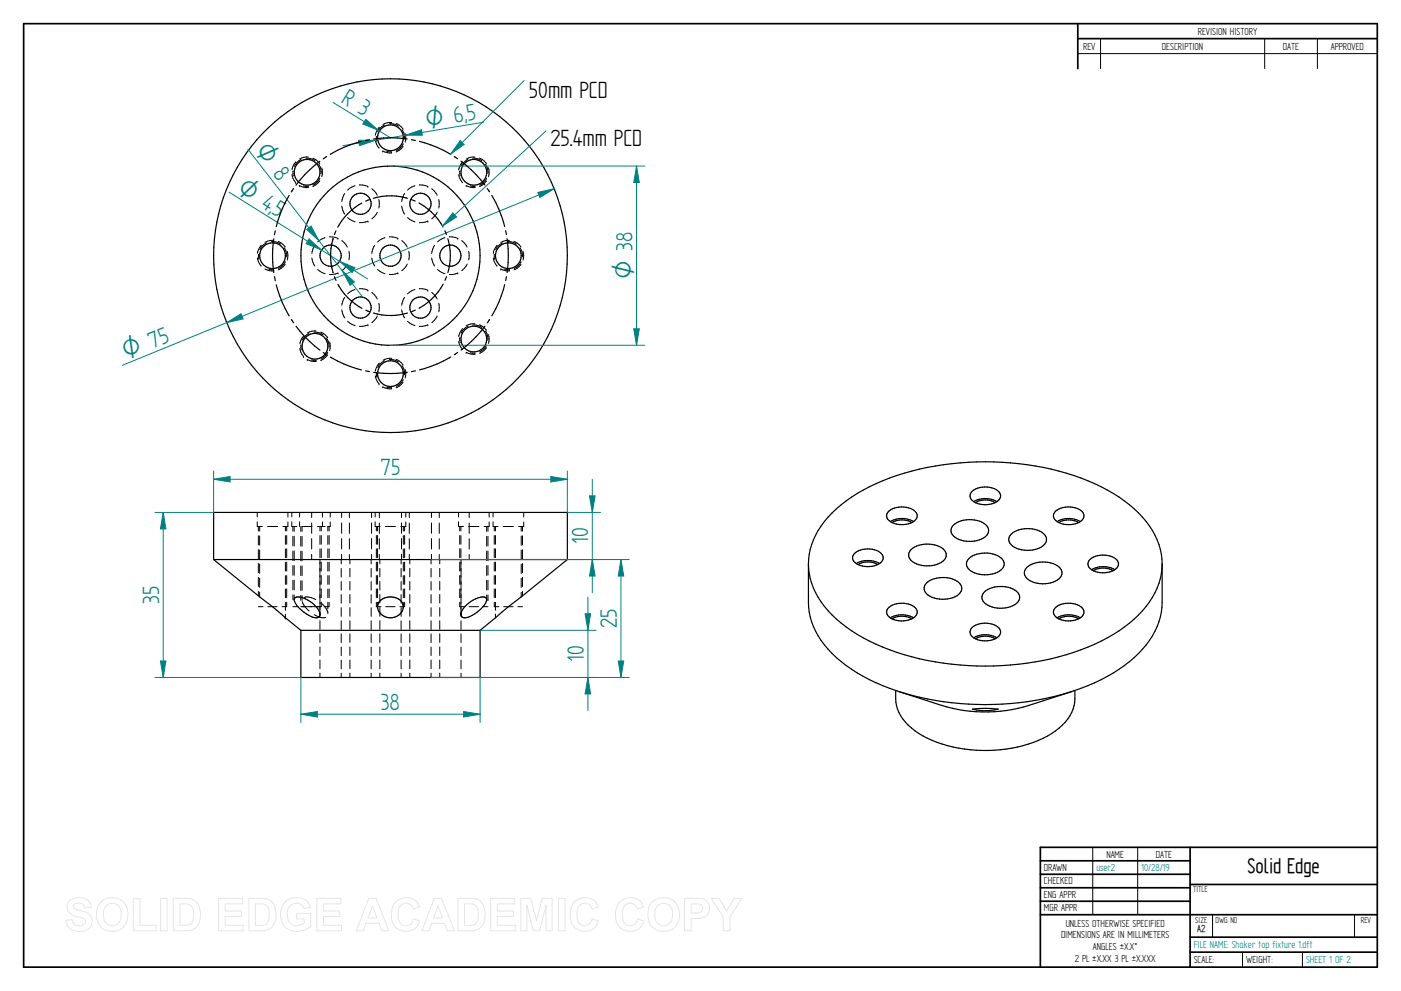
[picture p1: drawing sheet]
<svg xmlns="http://www.w3.org/2000/svg" width="594mm" height="420mm" viewBox="0 0 594 420" stroke-linecap="round" stroke-linejoin="round" font-family="sans-serif">
<g fill="none" stroke="#000" stroke-width=".72">
<path d="M10 10h574v400h-574zM457 10v19.1M457 16.4h127M504.6 359.2v50.8M584 359.2h-142.9v50.8M441.1 365h63.5M441.1 370.7h63.5M441.1 376.4h63.5M504.6 375h79.4M441.1 382.1h63.5M441.1 387.8h142.9M504.6 397.3h79.4"/>
<path d="M504.6 403.7h79.4"/>
</g>
<g fill="none" stroke="#000" stroke-width=".42">
<path d="M466.7 16.4v12.7M536.3 16.4v12.7M558.6 16.4v12.7M457 22.7h127M159.2 59.4l.4 1.6 1.2 1.8M159.6 57.9l.2 2M160.8 54l-1.2 1.8-.4 1.6M163.1 53l-1.9 1.3-1 1.5M165.1 52.5l2.6 .3 1.3 .7M166.1 51.9l-1.8 .1-1.9 .7M168 52.4l2.1 1.3 .8 1.1M170.5 55l.9 2.2 .1 1.7"/>
<path d="M171.8 56.6l.3 1.8-.3 1.9M123.8 74l.4 1.6 1.1 1.7M124.2 72.5l.2 2.1M125.4 77.4h.1M125.5 68.6l-1.3 1.9-.4 1.5M127 78.7h.1M127 78.7l1.9 .7 1.8 .1M127.7 67.6l-1.8 1.4-1.1 1.5M128.6 78.8l2.1 .2M129.7 67.1l2.6 .3 1.3 .8M130.7 79h.1M130.8 66.6l-1.9 .1-1.9 .7"/>
<path d="M132.7 67.1l1.2 .6 1.7 1.7M135.1 69.6l.7 1.3 .4 2.7M135.6 76.7l-1.7 1.7-1.3 .7M135.6 75.6l-1.3 1.8-1.5 1.1M136.4 71.2l.3 1.9-.3 1.8M150.5 78.8l-1.3 .5-1.8 1.3M152.4 78.4h1.3l2.3 .6M156 79h.1M162.3 64.1h.1M162.3 64.1l2 .7 1.8 .1M164 64.2l2 .2M166 64.4h.1"/>
<path d="M170.9 62.1l-.8 1-2.1 1.3M171 61l-1.3 1.8-1.6 1M175.9 78.8l-1.3 .5-1.8 1.3M177.8 78.4h1.3l2.3 .6M181.4 79h.1M194.5 74l.4 1.6 1.3 1.9M194.9 72.5l.2 2.1M196.1 68.7l-1.2 1.8-.4 1.6M197.7 78.7h.1M197.7 78.7l1.9 .7 1.8 .1M198.4 67.6l-1.9 1.4-1 1.5M199.4 78.8l2 .2"/>
<path d="M200.4 67.1l2.7 .3 1.2 .8M201.4 79h.1M201.4 66.6l-1.8 .1-1.9 .7M203.3 67l1.3 .7 1.6 1.6M205.9 69.6l.9 2.3 .1 1.7M206.3 76.7l-1.7 1.7-1.3 .7M206.3 75.6l-1.3 1.8-1.6 1.1M207.1 71.1l.3 2-.3 1.8M144.9 87.4l.5 1.9 .8 1.5M146.2 82l-1.3 3.5M147.4 92.2l3.2 1.9M156 93.8l-3.6 .6"/>
<path d="M156 93.8h.1M157.6 80l1.2 1.1 1.2 1.7M160 90l-2.3 2.8M160.6 84.6v3.6M170.3 87.4l.5 1.9 .8 1.5M171.6 82l-1.3 3.5M172.8 92.2l3.2 1.9M181.4 93.8l-3.6 .6M181.4 93.8h.1M183 80l1.2 1.1 1.2 1.7M185.4 90l-2.3 2.8M186 84.6v3.6"/>
<path d="M109.2 109.4l.4 1.6 1.2 1.8M109.6 107.9l.2 2M110.8 104l-1.2 1.9-.4 1.5M112.3 114l2 .8 1.8 .1M113 103l-1.8 1.3-1.1 1.5M114 114.2l2 .2M115.1 102.4l2.6 .4 1.3 .7M116 114.4h.1M116.1 101.9l-1.8 .1-2 .7M118 102.4l1.2 .6 1.7 1.7M120.5 105l.7 1.3 .3 2.6M120.9 112.1l-1.7 1.6-1.2 .7"/>
<path d="M121 111l-1.3 1.8-1.6 1M121.8 106.5l.3 1.9-.3 1.9M132.2 109.4l.5 1.9 .8 1.5M133.5 104.1l-.8 1.4-.5 2M134.7 114.3l1.8 1.2 1.4 .5M137.8 100.8l-3.1 1.8M139.7 100.4l3.6 .6M143.3 101h.1M143.3 115.8l-2.3 .6h-1.3M143.3 115.7h.1M144.9 102l1.2 1.1 1.2 1.7M147.3 112l-1.2 1.7-1.1 1.1"/>
<path d="M147.9 106.6v3.6M157.6 109.4l.5 1.9 .8 1.5M158.9 104.1l-.8 1.4-.5 2M160.1 114.3l1.8 1.2 1.4 .5M163.2 100.8l-3.1 1.8M165.1 100.4l3.6 .6M168.7 101h.1M168.7 115.8l-2.3 .6h-1.3M168.7 115.7h.1M170.3 102l1.2 1.1 1.2 1.7M172.7 112l-1.2 1.7-1.1 1.1M173.3 106.6v3.6"/>
<path d="M183 109.4l.5 1.9 .8 1.5M184.3 104.1l-.8 1.4-.5 2M185.5 114.3l1.8 1.2 1.4 .5M188.6 100.8l-3.1 1.8M190.5 100.4l3.6 .6M194.1 101h.1M194.1 115.8l-2.3 .6h-1.3M194.1 115.7h.1M195.7 102l1.2 1.1 1.2 1.7M198.1 112l-1.2 1.7-1.1 1.1M198.7 106.6v3.6M209.2 109.4l.4 1.6 1.2 1.8"/>
<path d="M209.6 107.9l.2 2M210.8 104l-1.2 1.9-.4 1.5M212.3 114h.1M212.3 114l2 .8 1.8 .1M213.1 103l-1.9 1.3-1 1.5M214 114.2l2 .2M215.1 102.4l2.6 .4 1.3 .7M216 114.4h.1M216 101.9l-1.7 .1-2 .8M217.9 102.4l1.4 .6 1.6 1.7M220.5 105l.9 2.2 .1 1.7M220.9 112.1l-1.6 1.6-1.3 .7"/>
<path d="M221 111l-1.3 1.8-1.6 1M221.8 106.5l.3 1.9-.3 1.9M144.9 131.4l.5 1.9 .8 1.5M146.2 126.1l-1.3 3.4M147.4 136.2l3.2 1.8M150.5 122.8l-1.3 .5-1.8 1.3M152.4 122.4h1.3l2.3 .6M156 123h.1M156 137.8l-3.6 .6M156 137.8h.1M157.6 124l1.2 1.1 1.2 1.7M160 134l-2.3 2.8"/>
<path d="M160.6 128.6v3.6M170.3 131.4l.5 1.9 .8 1.5M171.6 126.1l-1.3 3.4M172.8 136.2l3.2 1.8M175.9 122.8l-1.3 .5-1.8 1.3M177.8 122.4h1.3l2.3 .6M181.4 123h.1M181.4 137.8l-3.6 .6M181.4 137.8h.1M183 124l1.2 1.1 1.2 1.7M185.4 134l-2.3 2.8M186 128.6v3.6"/>
<path d="M196.1 139.4l-1.2 1.8-.4 1.6M198.4 138.3l-1.9 1.4-1 1.5M200.4 137.8l2.7 .3 1.2 .8M201.4 137.3l-1.8 .1-1.9 .7M203.3 137.7l1.3 .7 1.6 1.7M127.1 147.7l.5 1.7 1.1 1.7M127.6 146.3l.2 2.1M128.7 151.2h.1M128.8 142.4l-1.2 1.9-.4 1.5M130.3 152.4h.1M130.3 152.4l1.9 .8 1.8 .1M131 141.4l-1.8 1.3-1.1 1.5"/>
<path d="M132 152.6l2 .2M133.1 140.8l2.6 .4 1.3 .7M134 152.8h.1M134.1 140.3l-1.9 .1-1.8 .7M136 140.8l1.2 .6 1.7 1.8M138.5 143.4l.9 2.2 .1 1.7M138.9 150.5l-.9 1-2 1.3M139 149.4l-1.3 1.8-1.6 1M139.8 145l.2 1.8-.2 1.9M159.2 159.3l.4 1.7 1.1 1.7M159.6 157.9l.2 2M160.9 154l-1.3 1.9-.4 1.5"/>
<path d="M163.1 153l-1.9 1.3-1 1.5M165.1 152.4l2.6 .4 1.3 .7M166.1 151.9l-1.8 .1-1.9 .7M168 152.4l2.1 1.3 .8 1.1M170.5 155l.9 2.2 .1 1.7M171.8 156.6l.3 1.8-.3 1.9M194.5 144.8l.4 1.5 1.3 1.9M194.9 143.3h.1M194.9 143.3l.2 2M197.7 149.4h.1M197.7 149.4l1.9 .7 1.8 .1M199.4 149.6l2 .1"/>
<path d="M201.4 149.7h.1M205.9 140.4l.6 1.2 .4 2.7M206.3 147.4l-.9 1.1-2.1 1.3M206.3 146.3l-1.3 1.8-1.6 1.1M207.1 141.9l.3 1.9-.3 1.8M160.7 162.8h.1M162.3 164h.1M162.3 164l2 .8h1.8M164 164.2l2 .2M166 164.4h.1M170.9 162.1l-.8 1-2.1 1.3M171 161l-1.3 1.8-1.6 1"/>
<path d="M109.1 217.3v1.9M122.1 217.3v1.9M123.7 217.3v1.9M127 217.3v1.9M132.2 217.3v2.1M136.7 217.3v1.9M140 217.3v1.9M144.9 217.3v2.1M148.2 217.3v2.2M157.6 217.3v2.1M159.1 217.3v1.9M160.9 217.3v2.2"/>
<path d="M170.3 217.3v2.1M172.1 217.3v1.9M173.6 217.3v2.2M183 217.3v2.1M186.3 217.3v2.2M194.4 217.3v1.9M199 217.3v2.2M207.4 217.3v1.9M209.1 217.3v1.9M222.1 217.3v1.9M109.1 221.2v2h2.1M109.6 223.2v2"/>
<path d="M109.6 227.2v3.9M109.6 233v3.9M109.6 238.9v3.9M110.1 223.2v2M110.1 227.2v3.9M110.1 233.2v3.9M110.1 239.1v4M113.4 223.2h4.3M121 223.2v1.9M121 227.1v3.7M121 232.7v3.8M121 238.4v3.7"/>
<path d="M121.6 223.2v1.9M121.6 227v3.8M121.6 232.7v3.7M121.6 238.3v3.8M122.1 221.3v1.9h-2.1M123.7 221.2v2h2.2M124.2 223.2v2.1M124.2 227.4v4.1M124.2 233.6v4.1M124.2 239.8v4.1M124.7 223.2v2.1M124.7 227.4v4.1"/>
<path d="M124.7 233.6v4.1M124.7 239.8v4.1M127 221.2v2M127.5 223.2v2.1M127.5 227.4v4.2M127.5 233.7v4.1M127.5 239.9v4.2M128.1 227.4v4.2M128.1 233.7v4.1M128.1 239.9v4.2M132.2 221.7v4.4M132.2 228.3v4.4"/>
<path d="M132.2 235v2.2M132.3 223.2h-4.2v2.1M134.5 223.2h3.3M135.7 223.2v1.9M135.7 227.1v3.7M135.7 232.7v3.8M135.7 237.2v24.1M136.2 223.2v1.9M136.2 227v3.8M136.2 232.7v3.7M136.2 238.3v3.8M136.7 221.3v1.9"/>
<path d="M139 227.1v3.7M139 232.7v3.8M139 238.4v3.7M139.6 223.2v1.9M139.6 227v3.8M139.6 232.7v3.7M139.6 238.3v3.8M140 221.3v1.9h-1v1.9M144.7 237.2v1.9M144.9 221.7v4.4M144.9 228.3v4.4M144.9 235v2.2"/>
<path d="M148.2 221.7v4.4M148.2 228.4v4.4M148.2 235.1v2.1M148.4 237.2v1.9M157.4 237.2v1.9M157.6 221.7v4.4M157.6 228.3v4.4M157.6 235v2.2M159.1 221.2v2h2.1M159.6 223.2v1.9M159.6 227v3.8M159.6 232.7v3.7"/>
<path d="M159.6 238.3v3.8M160.1 223.2v1.9M160.1 227v3.8M160.1 232.7v3.7M160.1 238.3v3.8M160.9 221.7v4.4M160.9 228.4v4.4M160.9 235.1v2.1M161.1 237.2v1.9M163.4 223.2h4.3M170.1 237.2v1.9M170.3 221.7v4.4"/>
<path d="M170.3 228.3v4.4M170.3 235v2.2M171 223.2v1.9M171 227.1v3.7M171 232.7v3.8M171 238.4v3.7M171.6 223.2v1.9M171.6 227v3.8M171.6 232.7v3.7M171.6 238.3v3.8M172.1 221.3v1.9h-2.2M173.6 221.7v4.4"/>
<path d="M173.6 228.4v4.4M173.6 235.1v2.1M173.8 237.2v1.9M182.8 237.2v1.9M183 221.7v4.4M183 228.3v4.4M183 235v2.2M186.3 221.7v4.4M186.3 228.4v4.4M186.3 235.1v2.1M186.5 237.2v1.9M194.4 221.2v2h2.1"/>
<path d="M194.9 223.2v1.9M194.9 227v3.8M194.9 232.7v3.7M194.9 238.3v3.8M195.4 223.2v1.9M195.4 227v3.8M195.4 232.7v3.7M195.5 237.2v24.1M198.7 223.2h4.4M199 221.7v4.4M199 228.4v4.4M199 235.1v2.1"/>
<path d="M206.4 223.2v2.1M206.4 227.4v4.1M206.4 233.6v4.1M206.4 239.8v4.1M206.9 223.2v2.1M206.9 227.4v4.1M206.9 233.6v4.1M206.9 239.8v4.1M207.4 221.3v1.9h-2.1M209.1 221.2v2h2.1M209.6 223.2v1.9M209.6 227v3.8"/>
<path d="M209.6 232.7v3.7M209.6 238.3v3.8M210.1 223.2v1.9M210.1 227v3.8M210.1 232.7v3.7M210.1 238.3v3.8M213.4 223.2h4.3M221 223.2v2M221 227.2v4M221 233.2v4M221 239.2v3.9M221.6 223.2v2"/>
<path d="M221.6 227.2v3.9M221.6 233v3.9M221.6 238.9v3.9M222.1 221.3v1.9h-2.2M109.6 257.2h1.9M109.6 244.8v3.9M109.6 250.7v1.9M110.1 245.1v3.9M110.1 251.1v2M113.6 257.2h3.9M121 244.1v3.7M121 249.7v3.7"/>
<path d="M121 255.4v3.4M121.6 255.4v1.8h-2M121.6 244v3.7M121.6 249.7v3.7M124.2 257.2h2M124.2 246v4.1M124.2 252.2v2.1M124.7 246v4.1M124.7 252.2v2.1M127.5 246.2v4.1M127.5 252.5v2.1M128.1 246.2v4.1"/>
<path d="M128.1 252.5v2.1M128.2 255.1l1.1 2.1 1.8 1.8M129.2 253.2h.1M129.2 253.2h1.9l2.8 1M136 255.6l1.7 1.6 1.2 2.3M136.2 255.4v1.8h-8.7M136.2 244v3.7M136.2 249.7v3.7M139 244.1v3.7M139 249.7v3.7M139 255.4v2.8M139 259.2v1"/>
<path d="M139.6 244v3.7M139.6 249.7v3.7M139.6 255.4v1.8h-2.1M144.7 241v3.6M144.7 246.5v3.7M144.7 252.1v3.6M144.7 257.6v3.7M148.4 241v3.6M148.4 246.5v3.6M148.4 252.1v3.6M148.4 257.6v3.7M157.4 241v3.6"/>
<path d="M157.4 246.5v3.7M157.4 252.1v3.6M157.4 257.6v3.7M159.6 255.4v1.8h1.9M159.6 244v3.7M159.6 249.7v3.7M160.1 257.2h.1M160.1 244v3.7M160.1 249.7v3.7M160.1 255.4v1.8M161.1 241v3.6M161.1 246.5v3.6"/>
<path d="M161.1 252.1v3.6M161.1 257.6v3.7M163.6 257.2h3.9M170.1 241v3.6M170.1 246.5v3.7M170.1 252.1v3.6M170.1 257.6v3.7M171 257.2h.1M171 257.3h.1M171 244.1v3.7M171 249.7v3.7M171 255.4v1.8"/>
<path d="M171.6 255.4v1.8h-2M171.6 244v3.7M171.6 249.7v3.7M173.8 241v3.6M173.8 246.5v3.6M173.8 252.1v3.6M173.8 257.6v3.7M182.8 241v3.6M182.8 246.5v3.7M182.8 252.1v3.6M182.8 257.6v3.7M186.5 241v3.6"/>
<path d="M186.5 246.5v3.6M186.5 252.1v3.6M186.5 257.6v3.7M194.9 255.4v1.8h2M194.9 244v3.7M194.9 249.7v3.7M198.9 257.2h4M204.9 257.2h2M206.4 254.3h.1M206.4 246v4.1M206.4 252.3v2M206.9 254.3h.1"/>
<path d="M206.9 246v4.1M206.9 252.2v2.1M209.6 255.4v1.8h1.9M209.6 244v3.7M209.6 249.7v3.7M210.1 244v3.7M210.1 249.7v3.7M210.1 255.4v3.3M213.6 257.2h3.9M219.6 257.2h2M221 245.2v3.9M221 251.1v2"/>
<path d="M221.6 244.8v3.9M221.6 250.7v1.9M121 260.4v1.5M133.2 260.6l2.3 1.1 1.1 .2 1.4-.2M135.7 263.1v3.7M135.7 268.7v3.7M135.7 274.3v3.6M135.7 279.8v3.7M144.7 263.2v3.7M144.7 268.8v3.6M144.7 274.3v3.7M144.7 279.9v3.6"/>
<path d="M148.4 263.1v3.7M148.4 268.7v3.7M148.4 274.3v3.6M148.4 279.8v3.7M157.4 263.2v3.7M157.4 268.8v3.6M157.4 274.3v3.7M157.4 279.9v3.6M161.1 263.1v3.7M161.1 268.7v3.7M161.1 274.3v3.6M161.1 279.8v3.7"/>
<path d="M170.1 263.2v3.7M170.1 268.8v3.6M170.1 274.3v3.7M170.1 279.9v3.6M173.8 263.1v3.7M173.8 268.7v3.7M173.8 274.3v3.6M173.8 279.8v3.7M182.8 263.2v3.7M182.8 268.8v3.6M182.8 274.3v3.7M182.8 279.9v3.6"/>
<path d="M186.5 263.1v3.7M186.5 268.7v3.7M186.5 274.3v3.6M186.5 279.8v3.7M195.4 260.5h.1M195.5 260.3l-.1 .1M195.5 263.2v3.7M195.5 268.8v3.6M195.5 274.3v3.7M195.5 279.9v3.6M210.1 260.3v1.6M135.7 285.4v1.8"/>
<path d="M144.7 285.4v1.8M148.4 285.4v1.8M157.4 285.4v1.8M161.1 285.4v1.8M170.1 285.4v1.8M173.8 285.4v1.8M182.8 285.4v1.8M186.5 285.4v1.8M195.5 285.4v1.8M463.4 359.2v28.6M482.4 359.2v28.6M514.2 387.9v9.4"/>
<path d="M574.4 387.9v9.4M526.9 403.7v6.3M552.3 403.7v6.3"/>
</g>
<g fill="none" stroke="#000" stroke-width=".51">
<path d="M377 216.7a9 9 0 0 1 11.6 .8 3.1 3.1 0 0 1-2.4 4.3 8.5 8.5 0 0 1-10.1-2.2 2.44 2.44 0 0 1 .9-2.9zM411.8 208.7a8.8 8.8 0 0 1 12.2 .3 3.1 3.1 0 0 1-2.5 4.3 8.4 8.4 0 0 1-10-2.2l-.2-1.2zM412.9 212.7a9.8 9.8 0 0 1 9.8 0M413.6 213.1a8.2 8.2 0 0 1 8.4 0M447.7 216.7a9 9 0 0 1 11.6 .8 3.1 3.1 0 0 1-2.4 4.3 8.4 8.4 0 0 1-10-2.2 2.49 2.49 0 0 1 .8-2.9zM90.6 237.2v-19.9h150v19.9M90.6 237.2h150M90.6 237.2l37 30.1M240.6 237.2l-25 20-12 10.1M342.8 239.1a32.6 32.6 0 0 0 13.9 25.1 88.5 88.5 0 0 0 43.4 17 118.3 118.3 0 0 0 66.8-9.4 48.3 48.3 0 0 0 23.8-22.5 25.9 25.9 0 0 0 2.1-10.2M342.8 239.1a32.6 32.6 0 0 1 13.9-25.1 88.5 88.5 0 0 1 43.4-17 118.3 118.3 0 0 1 66.8 9.4 49.5 49.5 0 0 1 22.8 20.5 26.4 26.4 0 0 1 3.1 12.2M342.8 239.1v16.3a32 32 0 0 0 11.9 23.4 83.8 83.8 0 0 0 42 18.2 125.4 125.4 0 0 0 55.5-3.1"/>
<path d="M362.5 234.5a8.9 8.9 0 0 1 11.7 .8 3.1 3.1 0 0 1-2.5 4.3 8.6 8.6 0 0 1-10-2.2 2.43 2.43 0 0 1 .8-2.9zM363.1 238.9a10.1 10.1 0 0 1 9.8 0M363.8 239.4a8.4 8.4 0 0 1 8.4 0M377.5 221.1a9.8 9.8 0 0 1 9.9 0M378.3 221.6a8.2 8.2 0 0 1 8.3 0M386.3 233a11.3 11.3 0 0 1 14.2 .3 3.2 3.2 0 0 1-1.3 5.1 12 12 0 0 1-12.9-.8l-.5-.7a2.97 2.97 0 0 1 .5-3.9zM404.3 222.7a11.2 11.2 0 0 1 14.2 .3 3.5 3.5 0 0 1-2.2 5.5 11.7 11.7 0 0 1-12-1.3 3 3 0 0 1 0-4.5zM410.8 236.9a11.3 11.3 0 0 1 14.3 .3 3.2 3.2 0 0 1-1.4 5 11.8 11.8 0 0 1-12.9-.9 2.95 2.95 0 0 1 0-4.4zM428.8 226.5a11.3 11.3 0 0 1 14.2 .3 3.2 3.2 0 0 1-1.3 5 11.9 11.9 0 0 1-12.9-.8 2.95 2.95 0 0 1 0-4.5zM448.2 221.1a9.8 9.8 0 0 1 9.9 0M449 221.6a8.3 8.3 0 0 1 8.4 0M462.3 237.1a8.9 8.9 0 0 1 11.7 .8 3.1 3.1 0 0 1-2.5 4.3 8.4 8.4 0 0 1-10-2.2l-.2-1.2z"/>
<path d="M492.8 239.1v16.3a32 32 0 0 1-11.9 23.4 72.5 72.5 0 0 1-25.6 14.1l-18.9 6.1a63.1 63.1 0 0 1-37.2 0l-18.1-5.8M125.1 253.4a5.4 5.4 0 0 1 5.4 1 9 9 0 0 1 5.2 6.2l-.6 1.1a6.7 6.7 0 0 1-6.2-2.2 8.6 8.6 0 0 1-4.2-5.3zM160.9 255.1a6.3 6.3 0 0 1 10 1 5.3 5.3 0 0 1-2.7 5.3 5.3 5.3 0 0 1-5.9-.5 4.1 4.1 0 0 1-1.4-5.8zM197.1 257.2a10.9 10.9 0 0 1 8.4-4 1.45 1.45 0 0 1 .4 2.5 13.2 13.2 0 0 1-9.2 6.2 1.53 1.53 0 0 1-1-2.4zM376.5 258a9.2 9.2 0 0 1 11.7-.2 2.71 2.71 0 0 1-1.2 4.4 9.3 9.3 0 0 1-10.5-1.2 2.35 2.35 0 0 1 0-3zM392.9 247.2a11.3 11.3 0 0 1 14.2 .3 3.2 3.2 0 0 1-1.3 5.1 11.8 11.8 0 0 1-12.9-.9 2.99 2.99 0 0 1 0-4.5zM417.4 251a11.5 11.5 0 0 1 14.2 .3 3.5 3.5 0 0 1-2.1 5.5 11.3 11.3 0 0 1-12.6-1.9 2.97 2.97 0 0 1 .5-3.9zM435.3 240.6a11.5 11.5 0 0 1 14.3 .3 3.5 3.5 0 0 1-2.1 5.5 11.3 11.3 0 0 1-12.6-1.8 3 3 0 0 1 .4-4zM447.7 257.5a8.9 8.9 0 0 1 11.6 .8 3.1 3.1 0 0 1-2.4 4.3 8.4 8.4 0 0 1-10-2.2 2.43 2.43 0 0 1 .8-2.9zM462.9 241.6a9.8 9.8 0 0 1 9.8 0M463.6 242a8.2 8.2 0 0 1 8.4 0M127.6 267.3h76"/>
<path d="M127.6 267.3v19.9h76v-19.9M377.5 262a9.8 9.8 0 0 1 9.9 0M378.3 262.4a8.2 8.2 0 0 1 8.3 0M412.3 265.9a9 9 0 0 1 11.7 .9 3.1 3.1 0 0 1-2.5 4.3 8.4 8.4 0 0 1-10-2.2l-.2-1.2zM412.9 270.4a9.8 9.8 0 0 1 9.8 0M413.6 270.8a8.2 8.2 0 0 1 8.4 0M448.2 262a9.8 9.8 0 0 1 9.9 0M449 262.4a8.3 8.3 0 0 1 8.4 0M379.8 292.7a17.4 17.4 0 0 0 8.2 17.1 55.1 55.1 0 0 0 38.6 7.8 41.9 41.9 0 0 0 25.1-11.4 16.4 16.4 0 0 0 4.1-13.5M412.4 300.7a44.2 44.2 0 0 1 10.9 0l-5.5 .6z"/>
<circle cx="165.6" cy="58.4" r="5.5"/>
<circle cx="130.2" cy="73" r="5.5"/>
<circle cx="200.9" cy="73.1" r="5.5"/>
<circle cx="152.9" cy="86.4" r="4.5"/>
<circle cx="178.3" cy="86.4" r="4.5"/>
<circle cx="115.6" cy="108.4" r="5.5"/>
<circle cx="140.2" cy="108.4" r="4.5"/>
<circle cx="165.6" cy="108.4" r="75"/>
<circle cx="165.6" cy="108.4" r="4.5"/>
<circle cx="165.6" cy="108.4" r="38"/>
<circle cx="191" cy="108.4" r="4.5"/>
<circle cx="215.6" cy="108.4" r="5.4"/>
<circle cx="152.9" cy="130.4" r="4.5"/>
<circle cx="178.3" cy="130.4" r="4.5"/>
<circle cx="133.6" cy="146.8" r="5.5"/>
<circle cx="165.6" cy="158.4" r="5.5"/>
<circle cx="200.9" cy="143.8" r="5.5"/>
</g>
<circle cx="121" cy="261.9" r=".25" fill="#000"/>
<path d="M165.6 70.4h107.8M268.7 139.4h2.4l-1.2 7zM165.6 146.4h107.8" fill="none" stroke="#008080" stroke-width=".42"/>
<path d="M268.7 139.4h2.4l-1.2 7z" fill="#008080"/>
<path d="M269.9 70.4l1.2 7h-2.4z" fill="none" stroke="#008080" stroke-width=".42"/>
<path d="M269.9 70.4l1.2 7h-2.4z" fill="#008080"/>
<path d="M269.9 70.4v76M97.1 81.4l58.8 36.8M144 110.8l6.5 2.7-1.2 2z" fill="none" stroke="#008080" stroke-width=".42"/>
<path d="M144 110.8l6.5 2.7-1.2 2z" fill="#008080"/>
<path d="M131.1 101.3l5.2 4.7-6.5-2.7z" fill="none" stroke="#008080" stroke-width=".42"/>
<path d="M131.1 101.3l5.2 4.7-6.5-2.7z" fill="#008080"/>
<path d="M105.1 63.2l48.6 62.6M145.1 114.7l5.2 4.8-1.8 1.4z" fill="none" stroke="#008080" stroke-width=".42"/>
<path d="M145.1 114.7l5.2 4.8-1.8 1.4z" fill="#008080"/>
<path d="M130 97.3l1.9-1.5 3.3 6.3z" fill="none" stroke="#008080" stroke-width=".42"/>
<path d="M130 97.3l1.9-1.5 3.3 6.3z" fill="#008080"/>
<path d="M141.2 43.4l24.4 15M155.1 50.6l5.4 4.6-6.6-2.6z" fill="none" stroke="#008080" stroke-width=".42"/>
<path d="M155.1 50.6l5.4 4.6-6.6-2.6z" fill="#008080"/>
<path d="M152.1 59.5h7.1l-6.8 2.3zM205 51.8l-59.6 10" fill="none" stroke="#008080" stroke-width=".42"/>
<path d="M152.1 59.5h7.1l-6.8 2.3z" fill="#008080"/>
<path d="M172 57.3l6.7-2.3 .4 2.3z" fill="none" stroke="#008080" stroke-width=".42"/>
<path d="M172 57.3l6.7-2.3 .4 2.3z" fill="#008080"/>
<path d="M240.6 217.3h14.1M240.6 237.2h14.1M251.2 237.2l1.1 7h-2.3z" fill="none" stroke="#008080" stroke-width=".42"/>
<path d="M251.2 237.2l1.1 7h-2.3z" fill="#008080"/>
<path d="M250 210.2h2.3l-1.1 7.1z" fill="none" stroke="#008080" stroke-width=".42"/>
<path d="M250 210.2h2.3l-1.1 7.1z" fill="#008080"/>
<path d="M251.2 203.2v48M203.6 267.3h49.2M203.6 287.2h49.2M249.3 287.2l1.1 7h-2.3z" fill="none" stroke="#008080" stroke-width=".42"/>
<path d="M249.3 287.2l1.1 7h-2.3z" fill="#008080"/>
<path d="M248.1 260.2h2.3l-1.1 7.1z" fill="none" stroke="#008080" stroke-width=".42"/>
<path d="M248.1 260.2h2.3l-1.1 7.1z" fill="#008080"/>
<path d="M182.8 237.2h84M249.3 253.2v48M182.8 287.2h84M262.2 280.2h2.3l-1.2 7z" fill="none" stroke="#008080" stroke-width=".42"/>
<path d="M262.2 280.2h2.3l-1.2 7z" fill="#008080"/>
<path d="M263.3 237.2l1.2 7h-2.3z" fill="none" stroke="#008080" stroke-width=".42"/>
<path d="M263.3 237.2l1.2 7h-2.3z" fill="#008080"/>
<path d="M65.7 217.3h24.9M263.3 237.2v50M65.7 287.2h61.9M68 280.2h2.4l-1.2 7z" fill="none" stroke="#008080" stroke-width=".42"/>
<path d="M68 280.2h2.4l-1.2 7z" fill="#008080"/>
<path d="M69.2 217.3l1.2 6.9h-2.4z" fill="none" stroke="#008080" stroke-width=".42"/>
<path d="M69.2 217.3l1.2 6.9h-2.4z" fill="#008080"/>
<path d="M228.1 81.6l6.9-1.6-6.1 3.7zM235 80l-183.1 74.9M69.2 217.3v69.9" fill="none" stroke="#008080" stroke-width=".42"/>
<path d="M228.1 81.6l6.9-1.6-6.1 3.7z" fill="#008080"/>
<path d="M96.1 136.8l6.1-3.7 .9 2.1z" fill="none" stroke="#008080" stroke-width=".42"/>
<path d="M96.1 136.8l6.1-3.7 .9 2.1z" fill="#008080"/>
<path d="M90.6 199.7v17.6M240.6 199.7v17.6M90.6 203.2l7-1.2v2.3z" fill="none" stroke="#008080" stroke-width=".42"/>
<path d="M90.6 203.2l7-1.2v2.3z" fill="#008080"/>
<path d="M233.6 202l7 1.2-7 1.1z" fill="none" stroke="#008080" stroke-width=".42"/>
<path d="M233.6 202l7 1.2-7 1.1z" fill="#008080"/>
<path d="M90.6 203.2h150M127.6 287.2v19.1M203.6 287.2v19.1M127.6 302.8l7-1.1v2.3z" fill="none" stroke="#008080" stroke-width=".42"/>
<path d="M127.6 302.8l7-1.1v2.3z" fill="#008080"/>
<path d="M196.6 301.7l7 1.1-7 1.2z" fill="none" stroke="#008080" stroke-width=".42"/>
<path d="M196.6 301.7l7 1.1-7 1.2z" fill="#008080"/>
<path d="M231.6 55.5l-43.9 40.3M127.6 302.8h76" fill="none" stroke="#008080" stroke-width=".42"/>
<g fill="none" stroke="#000" stroke-width=".51">
<path d="M153.2 60l-1.9 .5a48.8 48.8 0 0 0-11.3 4.9M156.6 59.2l-1.6 .4M158.4 58.9l1.4-.1a49.9 49.9 0 0 1 12.9 .1M174.4 59.2l1.7 .4M177.9 59.9l2 .6a49.7 49.7 0 0 1 11.2 4.9M124.5 79.9l-1 1.5M135.6 68.4l-2.2 1.7a48.3 48.3 0 0 0-7.9 8.4M138.5 66.4l-1.4 1M192.6 66.4l1.4 .9M195.5 68.3l2.2 1.8a50.1 50.1 0 0 1 7.9 8.3M206.6 79.9l1 1.4M116.7 97.8l-.3 1.7"/>
<path d="M122.6 82.9l-.3 .5a49.1 49.1 0 0 0-5.2 12.7M142.4 97.9l-.6 1.6M153.5 86.1a25.3 25.3 0 0 0-10.3 10.2M156.6 84.7l-1.5 .6M158.3 84.1a25 25 0 0 1 14.5 0M174.4 84.6l1.7 .7M177.7 86.1a25.8 25.8 0 0 1 10.2 10.2M188.7 97.9l.6 1.5M208.5 82.8l.4 .6a47.8 47.8 0 0 1 5.1 12.7M214.4 97.8l.4 1.6M116.1 101.3l-.2 1.3a48.4 48.4 0 0 0 .2 13M116.4 117.3l.3 1.7"/>
<path d="M141.2 101.2a25.1 25.1 0 0 0 .1 14.5M141.8 117.3l.7 1.6M189.4 117.3l-.7 1.6M189.9 101.2a25 25 0 0 1 0 14.4M214.8 117.3l-.4 1.7M215 101.2l.2 1.4a50.3 50.3 0 0 1-.2 12.9M117.1 120.7l.6 2a48.8 48.8 0 0 0 4.9 11.2M123.6 135.5l.9 1.4M125.6 138.3a48.4 48.4 0 0 0 10.1 10.2M143.3 120.5a25.3 25.3 0 0 0 10.2 10.2M155.1 131.5l1.6 .7M158.4 132.7a25 25 0 0 0 14.4 0"/>
<path d="M176.1 131.5l-1.6 .7M187.9 120.5a25.8 25.8 0 0 1-10.2 10.2M205.6 138.3a49.5 49.5 0 0 1-10.1 10.1M207.6 135.4l-.9 1.5M214 120.7l-.5 2a47.5 47.5 0 0 1-5 11.2M137.1 149.5l1.5 .9M140.1 151.4l.5 .3a49.1 49.1 0 0 0 12.7 5.1M155 157.2l1.7 .4M158.4 157.9l1.4 .1a50.3 50.3 0 0 0 12.9-.1M176.2 157.2l-1.7 .4M191.1 151.3l-.5 .4a47.8 47.8 0 0 1-12.7 5.1M194 149.4l-1.3 1"/>
</g>
<circle cx="141.2" cy="101.2" r=".25" fill="#000"/>
<path d="M192 90.3l1.6 1.7-5.9 3.8z" fill="#008080"/>
<path d="M222.2 34.2l-31.2 31.2M192 90.3l1.6 1.7-5.9 3.8z" fill="none" stroke="#008080" stroke-width=".42"/>
<path d="M195.1 59.6l1.7 1.7-5.8 4.1z" fill="#008080"/>
<path d="M195.1 59.6l1.7 1.7-5.8 4.1z" fill="none" stroke="#008080" stroke-width=".42"/>
<g fill="none" stroke="#e6e6e6" stroke-width=".42">
<path d="M29.6 381.8a6.5 6.5 0 0 1 8.5 .8l.6 2.2-2.8 .1a2.7 2.7 0 0 0-2.1-2 2.7 2.7 0 0 0-2.7 1.1 1.87 1.87 0 0 0 2.2 1.8l1.4 .4a4.4 4.4 0 0 1 4 6.2 6.4 6.4 0 0 1-9.1 1.3l-1.2-1.8-.5-1.7 2.7-.3a2.94 2.94 0 0 0 2.6 2.6 2.94 2.94 0 0 0 3.1-1.9 2.67 2.67 0 0 0-2.9-1.8 4.9 4.9 0 0 1-5-4.3l.4-1.6zM42.8 382.4a6.9 6.9 0 0 1 8.3-.8 6.9 6.9 0 0 1 3 7.7 6.7 6.7 0 0 1-8 5.5 6.7 6.7 0 0 1-5.1-8.3 6.1 6.1 0 0 1 1.8-4.1zM44.8 384.2a3.9 3.9 0 0 1 4.6-.8 3.9 3.9 0 0 1 2 4.3 3.8 3.8 0 0 1-1.9 4.3 3.8 3.8 0 0 1-4.6-.7 6.6 6.6 0 0 1-.1-7.1zM56.5 381h2.8v11.3h6.9v2.3h-9.7zM68.1 380.9h2.8v13.7h-2.8zM73.5 380.9h5a5.9 5.9 0 0 1 6.5 7 5.9 5.9 0 0 1-6.3 6.7h-5.2zM76.3 383.2h1.8a3.4 3.4 0 0 1 4 3.9v1.2a3.2 3.2 0 0 1-3.8 4h-2zM92.7 380.9h10.2v2.3h-7.4v3h6.9v2.4h-6.9v3.7h7.7v2.3h-10.5zM105.5 380.9h5.1a5.9 5.9 0 0 1 6.4 7 5.9 5.9 0 0 1-6.3 6.7h-5.2zM108.3 383.2h1.9a3.4 3.4 0 0 1 4 3.9v1.2a3.2 3.2 0 0 1-3.8 4h-2.1zM120.9 382.4a7.3 7.3 0 0 1 9.7 .1l1 2.2-2.7 .5a3.7 3.7 0 0 0-4.6-2 3.7 3.7 0 0 0-2.5 4.4 4.2 4.2 0 0 0 2.2 4.5 4.2 4.2 0 0 0 5-.8v-1.7h-3.2v-2.3h6v5.4a8.1 8.1 0 0 1-11.8-.8 8.3 8.3 0 0 1 .9-9.5zM134.4 380.9h10.2v2.3h-7.4v3h6.9v2.4h-6.9v3.7h7.6v2.3h-10.4z"/>
<path d="M156.4 380.9h3l5.5 13.7h-3l-1.2-3.1h-5.5l-1.1 3.1h-3zM157.9 384.1l1.9 5.1h-3.7zM167.7 382.5a6 6 0 0 1 10.2 2.1l-2.8 .7a3.2 3.2 0 0 0-3.9-2.2 3.2 3.2 0 0 0-2.4 3.8 4.6 4.6 0 0 0 2.5 5.5 3.2 3.2 0 0 0 4-2.8l2.6 .8a6.1 6.1 0 0 1-7.2 4.3 6.1 6.1 0 0 1-4.8-6.8 7.7 7.7 0 0 1 1.8-5.4zM184.1 380.9h3.1l5.5 13.7h-3l-1.2-3.1h-5.5l-1.1 3.1h-3zM185.7 384.1l1.9 5.1h-3.8zM194.2 380.9h5a5.9 5.9 0 0 1 6.5 7 5.9 5.9 0 0 1-6.3 6.7h-5.2zM197 383.2h1.8a3.4 3.4 0 0 1 4 3.9v1.2a3.2 3.2 0 0 1-3.8 4h-2zM208.1 380.9h10.2v2.3h-7.4v3h6.9v2.4h-6.9v3.7h7.6v2.3h-10.4zM220.8 380.9h4.2l2.5 9.3 2.4-9.3h4.2v13.7h-2.5l-.1-10.8-2.7 10.8h-2.7l-2.7-10.8v10.8h-2.6zM236.8 380.9h2.8v13.7h-2.8zM243.5 382.5a6 6 0 0 1 10.2 2.1l-2.8 .7a3.2 3.2 0 0 0-3.8-2.2 3.2 3.2 0 0 0-2.4 3.8 4.6 4.6 0 0 0 2.4 5.5 3.2 3.2 0 0 0 4-2.8l2.6 .8a6.1 6.1 0 0 1-7.2 4.3 6.1 6.1 0 0 1-4.7-6.8 7.7 7.7 0 0 1 1.7-5.4zM262.7 382.5a6 6 0 0 1 10.2 2.1l-2.7 .7a3.2 3.2 0 0 0-3.9-2.2 3.2 3.2 0 0 0-2.4 3.8 4.6 4.6 0 0 0 2.4 5.5 3.2 3.2 0 0 0 4-2.8l2.7 .8a6.1 6.1 0 0 1-7.2 4.3 6.1 6.1 0 0 1-4.8-6.8 7.7 7.7 0 0 1 1.7-5.4z"/>
<path d="M276.7 382.4a6.9 6.9 0 0 1 8.3-.8 6.9 6.9 0 0 1 3 7.7 6.7 6.7 0 0 1-8.1 5.5 6.7 6.7 0 0 1-5.1-8.3 6.1 6.1 0 0 1 1.9-4.1zM278.7 384.2a3.9 3.9 0 0 1 4.6-.8 3.9 3.9 0 0 1 1.9 4.3 3.8 3.8 0 0 1-1.8 4.3 3.8 3.8 0 0 1-4.7-.7 6.6 6.6 0 0 1 0-7.1zM290.3 380.9h5.2a4.4 4.4 0 0 1 5.4 4.3 4.4 4.4 0 0 1-5.4 4.2h-2.4v5.2h-2.8zM293.1 383.2h1.8a2.1 2.1 0 0 1 2.6 .6 2.1 2.1 0 0 1 0 2.6 3.4 3.4 0 0 1-2.9 .7h-1.5zM301.6 380.9h3.3l3.2 5.4 3.2-5.4h3.2l-5 7.9v5.8h-2.8v-5.8z"/>
</g>
<g font-size="11.3">
<text x="224.3" y="41.7">50mm PCD</text>
<text x="233.4" y="61.8">25.4mm PCD</text>
</g>
<g font-size="11.3" fill="#008080">
<text x="144.2" y="43.2" transform="rotate(31 144.2 43.2)">R 3</text>
<text x="198.4" y="51.1" transform="rotate(-9 198.4 51.1)">5</text>
<text x="114.9" y="90.5" transform="rotate(32 114.9 90.5)">5</text>
<text x="161.4" y="201.5">75</text>
<text x="249.4" y="230.7" transform="rotate(-90 249.4 230.7)">10</text>
<text x="67.4" y="256.1" transform="rotate(-90 67.4 256.1)">35</text>
<text x="261.6" y="266.4" transform="rotate(-90 261.6 266.4)">25</text>
<text x="247.5" y="280.8" transform="rotate(-90 247.5 280.8)">10</text>
<text x="161.5" y="301.1">38</text>
</g>
<g font-size="10.8" fill="#008080">
<text x="181.1" y="54.1" transform="rotate(-9 181.1 54.1)">O 6,</text>
<text x="108" y="64.1" transform="rotate(52 108 64.1)">O 8</text>
<text x="100.1" y="81.2" transform="rotate(32 100.1 81.2)">O 4,</text>
<text x="268.2" y="118.4" transform="rotate(-90 268.2 118.4)">O 38</text>
<text x="53.5" y="152.4" transform="rotate(-22 53.5 152.4)">O 75</text>
</g>
<text font-size="10.1" x="529" y="370.2">Solid Edge</text>
<g font-size="4.9">
<text x="507.9" y="14.7">REVISION HISTORY</text>
<text x="459.3" y="21">REV</text>
<text x="492.7" y="21">DESCRIPTION</text>
<text x="544" y="21">DATE</text>
<text x="564.3" y="21">APPROVED</text>
<text x="469.1" y="363.6">NAME</text>
<text x="490.1" y="363.6">DATE</text>
<text x="442.7" y="369.3">DRAWN</text>
<text x="442.7" y="375">CHECKED</text>
<text x="442.7" y="380.7">ENG APPR</text>
<text x="442.7" y="386.4">MGR APPR</text>
<text x="451.9" y="392.9">UNLESS OTHERWISE SPECIFIED</text>
<text x="449.9" y="397.9">DIMENSIONS ARE IN MILLIMETERS</text>
<text x="455.7" y="407.8">2 PL ±X.XX 3 PL ±X.XXX</text>
<text x="463.5" y="402.9">ANGLES ±X.X°</text>
<text x="506.2" y="408.3">SCALE:</text>
<text x="528.4" y="408.3">WEIGHT:</text>
</g>
<g font-size="4.9" fill="#008080">
<text x="464.9" y="369.3">user2</text>
<text x="483.9" y="369.3">10/28/19</text>
<text x="506.2" y="402">FILE NAME: Shaker top fixture 1.dft</text>
<text x="553.8" y="408.4">SHEET 1 OF 2</text>
</g>
<text font-size="4.8" x="507.7" y="395.3">A2</text>
<g font-size="4.1">
<text x="505.9" y="378.3">TITLE</text>
<text x="506.9" y="391.1">SIZE</text>
<text x="515.4" y="391.1">DWG NO</text>
<text x="577" y="391.1">REV</text>
</g>
</svg>
